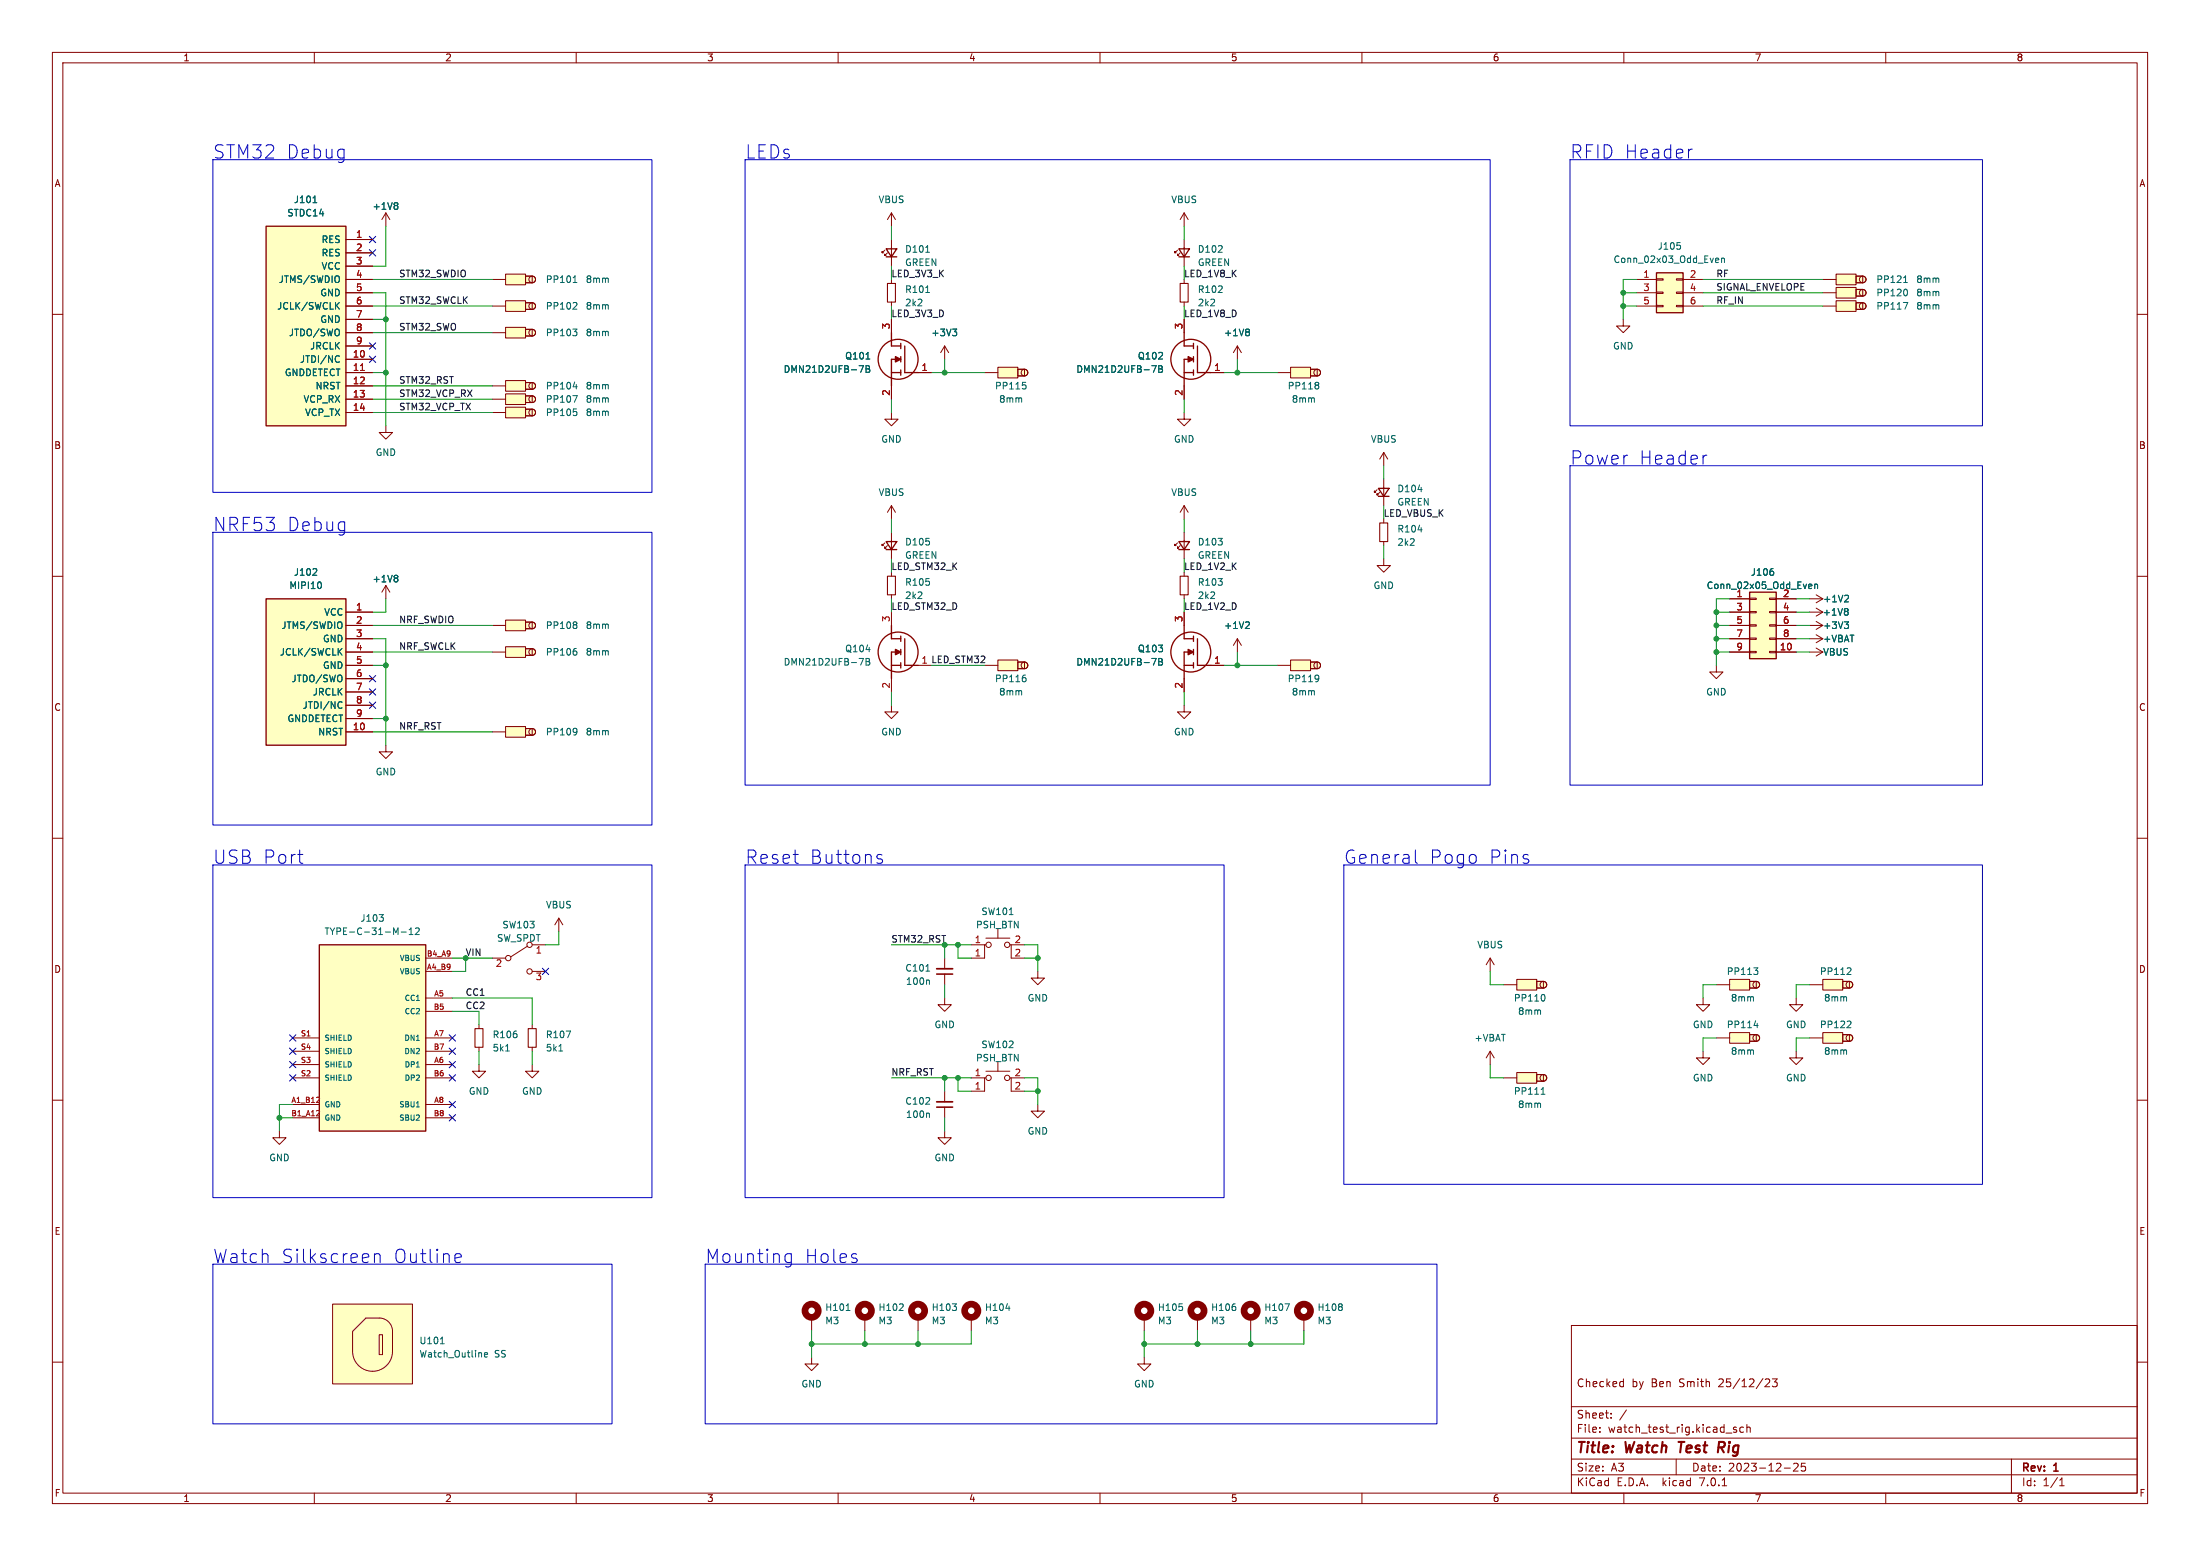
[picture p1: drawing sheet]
<svg xmlns="http://www.w3.org/2000/svg" width="420mm" height="297mm" viewBox="0 0 420 297" stroke-linecap="round" stroke-linejoin="round" font-family="sans-serif">
<g fill="none" stroke="#840000" stroke-width=".19">
<path d="M10 10h400v277h-400zM12 12h396v273h-396zM60 10v2M110 10v2M160 10v2M210 10v2M260 10v2M310 10v2M360 10v2M10 60h2M66 53.3h5.1M66 58.4h5.1"/>
<path d="M66 45.7h5.1M66 48.3h5.1M66 50.8h5.1M66 55.9h5.1M73.7 40.6l-.8 1.3M73.7 40.6v2.6M73.7 40.6l.7 1.3M94 53.3h2.5M94 58.4h2.5M96.5 52.3h3.8v2.1h-3.8zM96.5 57.4h3.8v2h-3.8zM100.3 52.7h1.3v1.3h-1.3z"/>
<path d="M100.3 57.8h1.3v1.3h-1.3zM100.3 52.7h1.3a.63 .63 0 0 1 .6 .6 .63 .63 0 0 1-.6 .7h-1.3M100.3 57.8h1.3a.63 .63 0 0 1 .6 .6 .63 .63 0 0 1-.6 .7h-1.3M168.9 47.8l-.5 .5v-.3v.3h.3M169.4 48.3l-.5 .5v-.3v.3h.3M170.2 40.6v2.6M170.2 45.7v5.1M170.2 53.3v.8M170.2 57.7v.7M170.2 40.6l-.8 1.3M170.2 40.6l.7 1.3M224.8 47.8l-.5 .5v-.3v.3h.2"/>
<path d="M225.3 48.3l-.5 .5v-.3v.3h.2M226.1 40.6v2.6M226.1 45.7v5.1M226.1 53.3v.8M226.1 57.7v.7M226.1 40.6l-.8 1.3M226.1 40.6l.7 1.3M312.4 53.3h3.8M312.4 58.4h3.8M312.4 55.9h3.8M316.2 58.3h1.3v.2h-1.3zM316.2 55.8h1.3v.2h-1.3z"/>
<path d="M316.2 53.2h1.3v.3h-1.3zM320 58.3h1.3v.2h-1.3zM320 55.8h1.3v.2h-1.3zM320 53.2h1.3v.3h-1.3zM321.3 53.3h3.8M321.3 58.4h3.8M321.3 55.9h3.8M348 53.3h2.5M348 58.4h2.5M348 55.9h2.5M350.5 54.9h3.8v2h-3.8zM350.5 52.3h3.8v2.1h-3.8z"/>
<path d="M350.5 57.4h3.8v2h-3.8zM354.3 55.2h1.3v1.3h-1.3zM354.3 52.7h1.3v1.3h-1.3zM354.3 57.8h1.3v1.3h-1.3zM354.3 55.2h1.3a.63 .63 0 0 1 .6 .7 .63 .63 0 0 1-.6 .6h-1.3M354.3 52.7h1.3a.63 .63 0 0 1 .6 .6 .63 .63 0 0 1-.6 .7h-1.3M354.3 57.8h1.3a.63 .63 0 0 1 .6 .6 .63 .63 0 0 1-.6 .7h-1.3M408 60h2M66 78.7h5.1M66 76.2h5.1M66 63.5h5.1M66 71.1h5.1"/>
<path d="M66 73.7h5.1M66 68.6h5.1M66 61h5.1M66 66h5.1M94 78.7h2.5M94 76.2h2.5M94 63.5h2.5M94 73.7h2.5M96.5 77.7h3.8v2.1h-3.8zM96.5 75.2h3.8v2h-3.8zM96.5 62.5h3.8v2h-3.8zM96.5 72.6h3.8v2.1h-3.8z"/>
<path d="M100.3 78.1h1.3v1.3h-1.3zM100.3 75.6h1.3v1.2h-1.3zM100.3 62.9h1.3v1.2h-1.3zM100.3 73h1.3v1.3h-1.3zM100.3 78.1h1.3a.63 .63 0 0 1 .6 .6 .63 .63 0 0 1-.6 .7h-1.3M100.3 75.6h1.3a.63 .63 0 0 1 .6 .6 .63 .63 0 0 1-.6 .6h-1.3M100.3 62.9h1.3a.63 .63 0 0 1 .6 .6 .63 .63 0 0 1-.6 .6h-1.3M100.3 73h1.3a.63 .63 0 0 1 .6 .7 .63 .63 0 0 1-.6 .6h-1.3M170.2 78.7v1.3h1.2l-1.2 1.3-1.3-1.3h1.3M170.2 61v2.5M170.2 73.7v2.5M175.3 71.1h2.5"/>
<path d="M180.3 66v2.6M180.3 66l-.7 1.3M180.3 66l.8 1.3M188 71.1h2.5M190.5 70.1h3.8v2h-3.8zM194.3 70.5h1.3v1.3h-1.3zM194.3 70.5h1.3a.63 .63 0 0 1 .6 .6 .63 .63 0 0 1-.6 .7h-1.3M226.1 78.7v1.3h1.2l-1.2 1.3-1.3-1.3h1.3M226.1 61v2.5M226.1 73.7v2.5M231.1 71.1h2.6M236.2 66v2.6"/>
<path d="M236.2 66l-.7 1.3M236.2 66l.8 1.3M243.8 71.1h2.6M246.4 70.1h3.8v2h-3.8zM250.2 70.5h1.3v1.3h-1.3zM250.2 70.5h1.3a.63 .63 0 0 1 .6 .6 .63 .63 0 0 1-.6 .7h-1.3M309.9 61v1.2h1.2l-1.2 1.3-1.3-1.3h1.3M73.7 81.3v1.3h1.2l-1.2 1.2-1.3-1.2h1.3M170.2 96.5v2.6M170.2 96.5l-.8 1.3M170.2 96.5l.7 1.3M226.1 96.5v2.6"/>
<path d="M226.1 96.5l-.8 1.3M226.1 96.5l.7 1.3M262.9 93.5l-.5 .5v-.3v.3h.2M263.4 94l-.5 .5v-.3v.3h.2M264.2 86.4v2.5M264.2 91.4v5.1M264.2 99.1v.7M264.2 86.4l-.8 1.2M264.2 86.4l.7 1.2M10 110h2M66 119.4h5.1M66 116.8h5.1"/>
<path d="M73.7 111.8v2.5M73.7 111.8l-.8 1.2M73.7 111.8l.7 1.2M94 119.4h2.5M96.5 118.4h3.8v2h-3.8zM100.3 118.7h1.3v1.3h-1.3zM100.3 118.7h1.3a.63 .63 0 0 1 .6 .7 .63 .63 0 0 1-.6 .6h-1.3M168.9 103.6l-.5 .5v-.2v.2h.3M169.4 104.1l-.5 .5v-.2v.2h.3M170.2 101.6v5.1M170.2 109.2v.8M170.2 113.5v.8"/>
<path d="M170.2 116.8v2.6M224.8 103.6l-.5 .5v-.2v.2h.2M225.3 104.1l-.5 .5v-.2v.2h.2M226.1 101.6v5.1M226.1 109.2v.8M226.1 113.5v.8M226.1 116.8v2.6M264.2 106.7v1.3h1.2l-1.2 1.2-1.3-1.2h1.3M264.2 103.4v.7M330.2 119.4h3.8M330.2 116.8h3.8M330.2 114.3h3.8"/>
<path d="M334 119.3h1.3v.2h-1.3zM334 116.7h1.3v.3h-1.3zM334 114.2h1.3v.2h-1.3zM337.8 119.3h1.3v.2h-1.3zM337.8 116.7h1.3v.3h-1.3zM337.8 114.2h1.3v.2h-1.3zM339.1 119.4h3.8M339.1 116.8h3.8M339.1 114.3h3.8M345.4 119.4h2.6M345.4 116.8h2.6M345.4 114.3h2.6"/>
<path d="M346.7 113.5l1.3 .8M346.7 116.1l1.3 .7M346.7 118.6l1.3 .8M348 114.3l-1.3 .8M348 116.8l-1.3 .8M348 119.4l-1.3 .7M408 110h2M66 127h5.1M66 124.5h5.1M66 139.7h5.1M66 121.9h5.1M66 129.5h5.1"/>
<path d="M66 132.1h5.1M66 134.6h5.1M66 137.2h5.1M94 124.5h2.5M94 139.7h2.5M96.5 123.4h3.8v2.1h-3.8zM96.5 138.7h3.8v2h-3.8zM100.3 123.8h1.3v1.3h-1.3zM100.3 139.1h1.3v1.2h-1.3zM100.3 123.8h1.3a.63 .63 0 0 1 .6 .7 .63 .63 0 0 1-.6 .6h-1.3M100.3 139.1h1.3a.63 .63 0 0 1 .6 .6 .63 .63 0 0 1-.6 .6h-1.3M170.2 134.6v1.3h1.2l-1.2 1.3-1.3-1.3h1.3"/>
<path d="M170.2 129.5v2.6M175.3 127h2.5M188 127h2.5M190.5 126h3.8v2h-3.8zM194.3 126.4h1.3v1.2h-1.3zM194.3 126.4h1.3a.63 .63 0 0 1 .6 .6 .63 .63 0 0 1-.6 .6h-1.3M226.1 134.6v1.3h1.2l-1.2 1.3-1.3-1.3h1.3M226.1 129.5v2.6M231.1 127h2.6M236.2 121.9l-.7 1.3M236.2 121.9v2.6M236.2 121.9l.8 1.3"/>
<path d="M243.8 127h2.6M246.4 126h3.8v2h-3.8zM250.2 126.4h1.3v1.2h-1.3zM250.2 126.4h1.3a.63 .63 0 0 1 .6 .6 .63 .63 0 0 1-.6 .6h-1.3M327.7 127v1.3h1.2l-1.2 1.2-1.3-1.2h1.3M330.2 124.5h3.8M330.2 121.9h3.8M334 124.3h1.3v.3h-1.3zM334 121.8h1.3v.2h-1.3zM337.8 124.3h1.3v.3h-1.3zM337.8 121.8h1.3v.2h-1.3zM339.1 124.5h3.8"/>
<path d="M339.1 121.9h3.8M345.4 124.5h2.6M345.4 121.9h2.6M346.7 123.7l1.3 .8M346.7 121.2l1.3 .7M348 124.5l-1.3 .7M348 121.9l-1.3 .8M10 160h2M73.7 142.2v1.3h1.2l-1.2 1.3-1.3-1.3h1.3M408 160h2M106.7 175.3l-.8 1.2M106.7 175.3v2.5"/>
<path d="M106.7 175.3l.7 1.2M188.2 179.1h4.6M190.5 177.3v1.8M55.9 198.1h5.1M81.3 198.1h5.1M81.3 182.9h5.1M81.3 185.4h5.1M81.3 190.5h5.1M81.3 193h5.1M91.4 195.6v.7M91.4 199.9v.8M94 182.9h2.5"/>
<path d="M100.7 180.6l-3.2 2M101.6 180.3h2.5M101.6 185.4h2.5M101.6 195.6v.7M101.6 199.9v.8M180.3 190.5v1.3h1.3l-1.3 1.2-1.2-1.2h1.2M180.3 182.9v2M180.3 185.9v2.1M185.4 180.3h2.6M188.2 180.3h-.2v2.6h-2.6M192.8 180.3h.2v2.6h2.6M193 180.3h2.6"/>
<path d="M198.1 185.4v1.3h1.3l-1.3 1.3-1.3-1.3h1.3M284.5 182.9l-.8 1.3M284.5 182.9v2.5M284.5 182.9l.7 1.3M287 188h2.6M289.6 186.9h3.8v2.1h-3.8zM293.4 187.3h1.2v1.3h-1.2zM293.4 187.3h1.2a.63 .63 0 0 1 .7 .7 .63 .63 0 0 1-.7 .6h-1.2M325.1 190.5v1.3h1.3l-1.3 1.2-1.3-1.2h1.3M327.7 198.1h2.5M327.7 188h2.5M330.2 197.1h3.8v2h-3.8z"/>
<path d="M330.2 186.9h3.8v2.1h-3.8zM334 197.5h1.3v1.3h-1.3zM334 187.3h1.3v1.3h-1.3zM334 197.5h1.3a.63 .63 0 0 1 .6 .6 .63 .63 0 0 1-.6 .7h-1.3M334 187.3h1.3a.63 .63 0 0 1 .6 .7 .63 .63 0 0 1-.6 .6h-1.3M342.9 190.5v1.3h1.3l-1.3 1.2-1.3-1.2h1.3M345.4 198.1h2.6M345.4 188h2.6M348 186.9h3.8v2.1h-3.8zM348 197.1h3.8v2h-3.8zM351.8 187.3h1.3v1.3h-1.3zM351.8 197.5h1.3v1.3h-1.3z"/>
<path d="M351.8 187.3h1.3a.63 .63 0 0 1 .6 .7 .63 .63 0 0 1-.6 .6h-1.3M351.8 197.5h1.3a.63 .63 0 0 1 .6 .6 .63 .63 0 0 1-.6 .7h-1.3M10 210h2M53.3 215.9v1.3h1.3l-1.3 1.2-1.2-1.2h1.2M55.9 210.8h5.1M55.9 203.2h5.1M55.9 213.4h5.1M55.9 205.7h5.1M55.9 200.7h5.1M81.3 210.8h5.1M81.3 203.2h5.1M81.3 213.4h5.1"/>
<path d="M81.3 205.7h5.1M81.3 200.7h5.1M91.4 203.2v1.3h1.3l-1.3 1.2-1.2-1.2h1.2M101.6 203.2v1.3h1.3l-1.3 1.2-1.3-1.2h1.3M180.3 215.9v1.3h1.3l-1.3 1.2-1.2-1.2h1.2M180.3 208.3v2M180.3 211.3v2.1M185.4 205.7h2.6M188.2 205.7h-.2v2.6h-2.6M188.2 204.5h4.6M190.5 202.7v1.8M192.8 205.7h.2v2.6h2.6"/>
<path d="M193 205.7h2.6M198.1 210.8v1.3h1.3l-1.3 1.3-1.3-1.3h1.3M284.5 200.7v2.5M284.5 200.7l-.8 1.2M284.5 200.7l.7 1.2M287 205.7h2.6M289.6 204.7h3.8v2.1h-3.8zM293.4 205.1h1.2v1.3h-1.2zM293.4 205.1h1.2a.63 .63 0 0 1 .7 .6 .63 .63 0 0 1-.7 .7h-1.2M325.1 200.7v1.2h1.3l-1.3 1.3-1.3-1.3h1.3M342.9 200.7v1.2h1.3l-1.3 1.3-1.3-1.3h1.3M408 210h2"/>
<path d="M10 260h2M63.5 248.9h15.2v15.3h-15.2zM67.3 254.1l2.5-2.5h2.6a2.53 2.53 0 0 1 2.5 2.5v3.8a3.8 3.8 0 0 1-3.8 3.8 3.8 3.8 0 0 1-3.8-3.8zM72.4 254.8h.6v3.8h-.6zM154.9 259.1v1.2h1.3l-1.3 1.3-1.2-1.3h1.2M154.9 251.5v2.5M165.1 251.5v2.5M175.3 251.5v2.5M185.4 251.5v2.5M218.4 259.1v1.2h1.3l-1.3 1.3-1.2-1.3h1.2M218.4 251.5v2.5M228.6 251.5v2.5"/>
<path d="M238.8 251.5v2.5M248.9 251.5v2.5M300 253h108v32h-108zM408 260h2M300 278.5h108M300 274.5h108M300 268.5h108M305.4 273.3v.1M305.4 272.5v.1M307.6 270.6v.1M307.6 269.8v.1M309.8 263.7l.1 .1"/>
<path d="M309.9 263.2v1.5M309.9 264.6l-.1 .1M310.5 269.1l-1.3 2M320 278.5v3M330.9 272.7l.7 .4-.3 .3-.4-.1M331.5 272.5l-.4-.1-.2 .2M332.8 272.5l-.4-.1-.3 .3 .2 .6h.5M333.5 272.5l.2-.1 .4 .1v.9M333.5 271.9v1.5M337 263.3l.6-.1 .2 .1v.3l-.9 1.1h.9M338.3 263.2h1l-.5 .6 .4 .1v.7l-.2 .1-.7-.1M342.4 279.4l.6-.1 .2 .1 .1 .3-1 1.1h1"/>
<path d="M344.6 279.3h-.7l-.1 .7 .3-.1h.5l.1 .3-.1 .5-.2 .1-.6-.1M384 278.5v6.5M60 285v2M110 285v2M160 285v2M210 285v2M260 285v2M300 281.5h108M310 285v2M328.8 283.6h.8M340.6 280.2h1.2M360 285v2"/>
<path d="M393.2 283.6h.9M393.2 282.5l.4-.4v1.5"/>
<circle cx="101.6" cy="53.3" r=".63"/>
<circle cx="101.6" cy="58.4" r=".63"/>
<circle cx="355.6" cy="53.3" r=".63"/>
<circle cx="355.6" cy="55.9" r=".63"/>
<circle cx="355.6" cy="58.4" r=".63"/>
<circle cx="101.6" cy="76.2" r=".63"/>
<circle cx="101.6" cy="73.7" r=".63"/>
<circle cx="101.6" cy="63.5" r=".63"/>
<circle cx="101.6" cy="78.7" r=".63"/>
<circle cx="195.6" cy="71.1" r=".63"/>
<circle cx="251.5" cy="71.1" r=".63"/>
<circle cx="101.6" cy="119.4" r=".63"/>
<circle cx="101.6" cy="139.7" r=".63"/>
<circle cx="101.6" cy="124.5" r=".63"/>
<circle cx="195.6" cy="127" r=".63"/>
<circle cx="251.5" cy="127" r=".63"/>
<circle cx="97" cy="182.9" r=".51"/>
<circle cx="101.1" cy="180.3" r=".51"/>
<circle cx="101.1" cy="185.4" r=".51"/>
<circle cx="188.7" cy="180.3" r=".51"/>
<circle cx="192.3" cy="180.3" r=".51"/>
<circle cx="294.6" cy="188" r=".63"/>
<circle cx="335.3" cy="198.1" r=".63"/>
<circle cx="335.3" cy="188" r=".63"/>
<circle cx="353.1" cy="198.1" r=".63"/>
<circle cx="353.1" cy="188" r=".63"/>
<circle cx="188.7" cy="205.7" r=".51"/>
<circle cx="192.3" cy="205.7" r=".51"/>
<circle cx="294.6" cy="205.7" r=".63"/>
</g>
<path d="M320.4 275.2h1.2M328.1 276.3h.7M329 275.2h-.8l-.3 2" fill="none" stroke="#840000" stroke-width=".4"/>
<g fill="none" stroke="#840000" stroke-width="1.3">
<circle cx="154.9" cy="250.2" r="1.27"/>
<circle cx="165.1" cy="250.2" r="1.27"/>
<circle cx="175.3" cy="250.2" r="1.27"/>
<circle cx="185.4" cy="250.2" r="1.27"/>
<circle cx="218.4" cy="250.2" r="1.27"/>
<circle cx="228.6" cy="250.2" r="1.27"/>
<circle cx="238.8" cy="250.2" r="1.27"/>
<circle cx="248.9" cy="250.2" r="1.27"/>
</g>
<g fill="#ffffc2" stroke="#ffffc2" stroke-width=".19">
<path d="M330.2 197.1h3.8v2h-3.8z"/>
<path d="M334 197.5h1.3v1.3h-1.3z"/>
<path d="M289.6 186.9h3.8v2.1h-3.8z"/>
<path d="M293.4 187.3h1.2v1.3h-1.2z"/>
<path d="M96.5 118.4h3.8v2h-3.8z"/>
<path d="M100.3 118.7h1.3v1.3h-1.3z"/>
<path d="M190.5 126h3.8v2h-3.8z"/>
<path d="M194.3 126.4h1.3v1.2h-1.3z"/>
<path d="M96.5 52.3h3.8v2.1h-3.8z"/>
<path d="M100.3 52.7h1.3v1.3h-1.3z"/>
<path d="M246.4 126h3.8v2h-3.8z"/>
<path d="M250.2 126.4h1.3v1.2h-1.3z"/>
<path d="M61 180.3h20.3v35.6h-20.3z"/>
<path d="M96.5 77.7h3.8v2.1h-3.8z"/>
<path d="M100.3 78.1h1.3v1.3h-1.3z"/>
<path d="M96.5 123.4h3.8v2.1h-3.8z"/>
<path d="M100.3 123.8h1.3v1.3h-1.3z"/>
<path d="M96.5 75.2h3.8v2h-3.8z"/>
<path d="M100.3 75.6h1.3v1.2h-1.3z"/>
<path d="M96.5 62.5h3.8v2h-3.8z"/>
<path d="M100.3 62.9h1.3v1.2h-1.3z"/>
<path d="M63.5 248.9h15.2v15.3h-15.2z"/>
<path d="M289.6 204.7h3.8v2.1h-3.8z"/>
<path d="M293.4 205.1h1.2v1.3h-1.2z"/>
<path d="M96.5 57.4h3.8v2h-3.8z"/>
<path d="M100.3 57.8h1.3v1.3h-1.3z"/>
<path d="M96.5 72.6h3.8v2.1h-3.8z"/>
<path d="M100.3 73h1.3v1.3h-1.3z"/>
<path d="M96.5 138.7h3.8v2h-3.8z"/>
<path d="M100.3 139.1h1.3v1.2h-1.3z"/>
<path d="M50.8 114.3h15.2v27.9h-15.2z"/>
<path d="M50.8 43.2h15.2v38.1h-15.2z"/>
<path d="M330.2 186.9h3.8v2.1h-3.8z"/>
<path d="M334 187.3h1.3v1.3h-1.3z"/>
<path d="M348 186.9h3.8v2.1h-3.8z"/>
<path d="M351.8 187.3h1.3v1.3h-1.3z"/>
<path d="M348 197.1h3.8v2h-3.8z"/>
<path d="M351.8 197.5h1.3v1.3h-1.3z"/>
<path d="M334 113h5.1v12.7h-5.1z"/>
<path d="M350.5 54.9h3.8v2h-3.8z"/>
<path d="M354.3 55.2h1.3v1.3h-1.3z"/>
<path d="M350.5 52.3h3.8v2.1h-3.8z"/>
<path d="M354.3 52.7h1.3v1.3h-1.3z"/>
<path d="M316.2 52.1h5.1v7.6h-5.1z"/>
<path d="M350.5 57.4h3.8v2h-3.8z"/>
<path d="M354.3 57.8h1.3v1.3h-1.3z"/>
<path d="M190.5 70.1h3.8v2h-3.8z"/>
<path d="M194.3 70.5h1.3v1.3h-1.3z"/>
<path d="M246.4 70.1h3.8v2h-3.8z"/>
<path d="M250.2 70.5h1.3v1.3h-1.3z"/>
<circle cx="335.3" cy="198.1" r=".63"/>
<circle cx="294.6" cy="188" r=".63"/>
<circle cx="101.6" cy="119.4" r=".63"/>
<circle cx="195.6" cy="127" r=".63"/>
<circle cx="101.6" cy="53.3" r=".63"/>
<circle cx="251.5" cy="127" r=".63"/>
<circle cx="101.6" cy="78.7" r=".63"/>
<circle cx="101.6" cy="124.5" r=".63"/>
<circle cx="101.6" cy="76.2" r=".63"/>
<circle cx="101.6" cy="63.5" r=".63"/>
<circle cx="294.6" cy="205.7" r=".63"/>
<circle cx="101.6" cy="58.4" r=".63"/>
<circle cx="101.6" cy="73.7" r=".63"/>
<circle cx="101.6" cy="139.7" r=".63"/>
<circle cx="335.3" cy="188" r=".63"/>
<circle cx="353.1" cy="188" r=".63"/>
<circle cx="353.1" cy="198.1" r=".63"/>
<circle cx="355.6" cy="55.9" r=".63"/>
<circle cx="355.6" cy="53.3" r=".63"/>
<circle cx="355.6" cy="58.4" r=".63"/>
<circle cx="195.6" cy="71.1" r=".63"/>
<circle cx="251.5" cy="71.1" r=".63"/>
</g>
<g fill="none" stroke="#006464" stroke-width=".19">
<path d="M59.8 38.7h.7M75.7 38.7l.3 .2-.3 .3 .2 .2 .1 .3-.3 .3M64.2 58.3l.6 .7M64.7 52.8v.9M64.8 57.7l-.7 .8M109.4 53.9h.7M109.7 52.8l.1-.1v1.2M109.9 57.7l.2 .3v.3l-.7 .7h.7M176.7 55.8h.7M176.7 48.1h.7M320.8 46.9v.6M327.7 49.3h.4v.3l-.6 .1"/>
<path d="M328.1 50.1h-.4M328.7 49.4l.1-.1h.3l.1 .8M328.7 49.3v.8M363.4 57.7h.8l-.5 1.3M363.4 53.9h.7M363.7 52.8l.1-.1v1.2M364 55.3l.1 .4-.1 .7M64.4 67.9l.4 .1M64.8 69l-.4 .2M109.4 75.5h.8l-.5 1.3M109.4 62.8h.7l-.4 .5M109.4 73.8h.8"/>
<path d="M109.5 78.1h.6M109.9 63.3l.2 .2v.3l-.2 .3M109.9 78.5l.2 .3v.3l-.2 .2M164 69.8h.8l-.5 1.3M165.3 69.8h.5l.2 .2-.2 .4 .2 .1 .1 .3-.3 .3h-.5zM165.3 68.5h.8M165.3 70.4h.5M181.9 62.8h.7l-.4 .5M182.4 63.3l.2 .2v.3l-.2 .3M195.2 73h.6M195.6 73.5l.3 .2v.3l-.3 .2M219.9 69.8h.8l-.5 1.3"/>
<path d="M221.2 69.8h.4l.3 .2-.3 .4 .3 .1v.3l-.2 .3h-.5zM221.2 70.4h.4M238.3 62.8l.2 .3-.2 .3 .2 .2v.2l-.2 .3M251.5 73l.3 .2-.3 .3 .3 .3v.2l-.3 .2M59.7 109.8h.8M60.4 108.7v.4M61.3 111.3v.8M65.2 118.9v.9M75.7 109.8l.3 .2-.3 .4 .3 .2v.2l-.3 .3M109.9 118.7l.2 .2-.2 .3 .2 .3v.2l-.2 .3M238.3 118.7l.2 .2v.3l-.8 .8h.8M338.5 109.1v.6"/>
<path d="M345.5 111.5l.3 .1 .1 .2-.6 .1M345.8 112.3h-.3M346.4 111.6l.2-.1 .3 .1 .1 .7M346.4 111.5v.8M352.1 118.7h.8l-.4 .5M352.6 116.2l.2 .2-.2 .3 .2 .2v.3l-.2 .2M352.6 113.6l.3 .3-.1 .3-.7 .7h.8M352.6 119.2l.3 .2v.3l-.3 .3M64.7 124.3l.6 .7M64.9 133.9l.4 .2M65.3 123.8l-.7 .7M65.3 135.1l-.4 .1"/>
<path d="M109.8 123.8h.2M109.9 124.3l.2 .2v.3l-.2 .2M109.9 139l.2 .3-.1 .9M110.1 139.6l-.2 .2M164 125.7h.8l-.5 1.3M165.3 125.7h.5l.2 .2-.2 .4 .2 .1 .1 .3-.3 .3h-.5zM165.3 126.3h.5M195.5 128.9h.3M195.6 129.3l.3 .3v.3l-.3 .2M219.9 125.7h.8l-.5 1.3M221.2 125.7h.4l.3 .2-.3 .4 .3 .1v.3l-.2 .3h-.5zM221.2 126.3h.4"/>
<path d="M251.5 128.9l.3 .2-.2 .9M251.8 129.4l-.3 .2M72.4 174.6h.8l-.4 .5M73.1 175.2v.5M76.6 177.9h1M78.1 178.4h.7M78.1 177.5l.4-.4v1.3M79.3 177.2l.5-.1 .2 .4-.7 .9h.7M192.7 174.6h.7M176.8 185.4h.7M177.2 187.1l.2 .1v.7M294.8 189.9l.1 .4-.1 .7"/>
<path d="M334.8 184.7h.8l-.4 .5M334.9 195.7h.7M335.5 185.3l.1 .2-.1 .4M353.1 184.7l.3 .3-.1 .3-.7 .7h.8M353.1 194.9l.3 .2-.1 .3-.7 .8h.8M79.5 203.7h.6M79.5 211.3h.6M96.5 200.6h.8M106.7 200.6h.7M177.2 212.5l.2 .1v.7M294.2 208.9h.7M294.5 207.8l.1-.2v1.3"/>
<path d="M84.1 256.5h.7M92.5 258.6l.6-.1-.1-.3h-.3l-.2 .2v.6h.5M161.5 250.1h.8M171.6 250.1h.8M172.4 249v.4M192 249.7h.8M225.7 249.5v.5M235.9 249.5v.5M245.3 248.9h.8l-.5 1.2M256.2 249v.3M256.2 249.5v.5"/>
</g>
<g fill="none" stroke="#840000" stroke-width=".25">
<path d="M50.8 43.2h15.2v38.1h-15.2zM169.2 47.5h2l-1 1.5zM169.2 49h2M225 47.5h2.1l-1 1.5zM225 49h2.1M316.2 52.1h5.1v7.6h-5.1zM170.2 63.5v2.5h1.8M170.2 71.1h1.8M172 65.5v1M172 68.1v1M172 70.6v1M172 68.6h-1.8v5.1"/>
<path d="M172.7 66v5.1h2.6M226.1 63.5v2.5h1.7M226.1 71.1h1.7M227.8 65.5v1M227.8 68.1v1M227.8 70.6v1M227.8 68.6h-1.7v5.1M228.6 66v5.1h2.5M263.1 93.2h2.1l-1 1.5zM263.1 94.7h2.1M50.8 114.3h15.2v27.9h-15.2zM169.2 103.4h2l-1 1.5z"/>
<path d="M169.2 104.9h2M170.2 119.4v2.5h1.8M225 103.4h2.1l-1 1.5zM225 104.9h2.1M226.1 119.4v2.5h1.7M334 113h5.1v12.7h-5.1zM170.2 127h1.8M172 121.4v1M172 124v1M172 126.5v1M172 124.5h-1.8v5M172.7 121.9v5.1h2.6"/>
<path d="M226.1 127h1.7M227.8 124.5h-1.7v5M227.8 121.4v1M227.8 124v1M227.8 126.5v1M228.6 121.9v5.1h2.5M61 180.3h20.3v35.6h-20.3z"/>
<circle cx="171.4" cy="68.6" r="3.8"/>
<circle cx="227.3" cy="68.6" r="3.8"/>
<circle cx="171.4" cy="124.5" r="3.8"/>
<circle cx="227.3" cy="124.5" r="3.8"/>
</g>
<g fill="#840000" stroke="#840000" stroke-width=".25">
<path d="M170.9 124l1.1 .5-1.1 .5z"/>
<path d="M226.8 124l1 .5-1 .5z"/>
<path d="M170.9 68.1l1.1 .5-1.1 .5z"/>
<path d="M226.8 68.1l1 .5-1 .5z"/>
</g>
<path d="M169.4 54.1h1.5v3.6h-1.5zM225.3 54.1h1.5v3.6h-1.5zM263.4 99.8h1.5v3.6h-1.5zM169.4 110h1.5v3.5h-1.5zM225.3 110h1.5v3.5h-1.5zM90.7 196.3h1.5v3.6h-1.5zM100.8 196.3h1.6v3.6h-1.6z" fill="none" stroke="#840000" stroke-width=".2"/>
<path d="M178.8 184.9h3.1M178.8 210.3h3.1" fill="none" stroke="#840000" stroke-width=".33"/>
<path d="M178.8 185.9h3.1M178.8 211.3h3.1" fill="none" stroke="#840000" stroke-width=".3"/>
<path d="M68.8 70.7h.7" fill="none" stroke="#a90000" stroke-width=".19"/>
<g fill="none" stroke="#0000c2" stroke-width=".19">
<path d="M40.6 30.5h83.9v63.5h-83.9zM142.2 30.5h142.3v119.4h-142.3zM299.7 30.5h78.8v50.8h-78.8zM322.8 28.5h.3M299.7 88.9h78.8v61h-78.8zM325.6 86.9h.2M40.6 101.6h83.9v55.9h-83.9zM40.6 165.1h83.9v63.5h-83.9zM56.8 163.1h1M57.6 164.8h.2M142.2 165.1h91.5v63.5h-91.5zM167.5 163.8l.9 .3 .1 .3-.4 .4-.7-.1"/>
<path d="M167.5 163.2l.3-.1 .6 .1M256.5 165.1h122v61h-122zM270.2 162.2v2.2l.4 .4M71.5 239.3v1.7M71.5 239.5a.63 .63 0 0 1 1.1 .2v1.3M87 239.4l.7-.1 .2 .1 .2 .5-1.3 .2M150.1 239.4l.2-.1 .8 .1M151.1 239.3v2.1a.69 .69 0 0 1-1.1 .3M40.6 241.3h76.2v30.5h-76.2zM87 240.9l.2 .1 .7-.1M134.6 241.3h139.7v30.5h-139.7zM150.1 240.9l.2 .1 .8-.1"/>
<path d="M163.5 240.3l.1 .2-.1 .4"/>
</g>
<g fill="none" stroke="#009600" stroke-width=".19">
<path d="M71.1 55.9h2.6v25.4M71.1 58.4h22.9M71.1 53.3h22.9M73.7 43.2v7.6h-2.6M170.2 43.2v2.5M170.2 50.8v2.5M170.2 58.4v2.6M226.1 43.2v2.5M226.1 50.8v2.5M226.1 58.4v2.6M309.9 58.4h2.5M309.9 55.9h2.5"/>
<path d="M312.4 53.3h-2.5v7.7M325.1 58.4h22.9M325.1 53.3h22.9M325.1 55.9h22.9M71.1 63.5h22.9M71.1 71.1h2.6M71.1 73.7h22.9M71.1 76.2h22.9M71.1 78.7h22.9M71.1 61h2.6M170.2 76.2v2.5M177.8 71.1h10.2"/>
<path d="M180.3 68.6v2.5M226.1 76.2v2.5M233.7 71.1h10.1M236.2 68.6v2.5M170.2 99.1v2.5M226.1 99.1v2.5M264.2 88.9v2.5M264.2 96.5v2.6M71.1 119.4h22.9M73.7 114.3v2.5h-2.6M170.2 106.7v2.5M170.2 114.3v2.5"/>
<path d="M226.1 106.7v2.5M226.1 114.3v2.5M264.2 104.1v2.6M327.7 116.8h2.5M327.7 119.4h2.5M330.2 114.3h-2.5v12.7M342.9 116.8h2.5M342.9 114.3h2.5M342.9 119.4h2.5M71.1 121.9h2.6v20.3M71.1 127h2.6M71.1 124.5h22.9"/>
<path d="M71.1 137.2h2.6M71.1 139.7h22.9M170.2 132.1v2.5M177.8 127h10.2M226.1 132.1v2.5M233.7 127h10.1M236.2 124.5v2.5M327.7 124.5h2.5M327.7 121.9h2.5M342.9 124.5h2.5M342.9 121.9h2.5M106.7 177.8v2.5h-2.6"/>
<path d="M86.4 182.9h7.6M86.4 190.5h15.2v5.1M86.4 193h5v2.6M88.9 182.9v2.5h-2.5M170.2 180.3h15.2M180.3 180.3v2.6M180.3 188v2.5M182.9 180.3v2.6h2.5M195.6 182.9h2.5M195.6 180.3h2.5v5.1M284.5 185.4v2.6h2.5M327.7 188h-2.6v2.5"/>
<path d="M327.7 198.1h-2.6v2.6M345.4 188h-2.5v2.5M345.4 198.1h-2.5v2.6M53.3 213.4h2.6M55.9 210.8h-2.6v5.1M91.4 200.7v2.5M101.6 200.7v2.5M170.2 205.7h15.2M180.3 205.7v2.6M180.3 213.4v2.5M182.9 205.7v2.6h2.5M195.6 205.7h2.5v5.1"/>
<path d="M195.6 208.3h2.5M284.5 203.2v2.5h2.5M154.9 254v5.1M165.1 254v2.5M175.3 254v2.5M185.4 254v2.5h-30.5M218.4 254v5.1M228.6 254v2.5M238.8 254v2.5M248.9 254v2.5h-30.5"/>
</g>
<g fill="none" stroke="#000084" stroke-width=".19">
<path d="M70.5 45.1l1.2 1.2M70.5 47.7l1.2 1.2M71.7 45.1l-1.2 1.2M71.7 47.7l-1.2 1.2M70.5 65.4l1.2 1.2M70.5 68l1.2 1.2M71.7 65.4l-1.2 1.2M71.7 68l-1.2 1.2M70.5 134l1.2 1.2M70.5 131.5l1.2 1.2M70.5 128.9l1.2 1.2M71.7 134l-1.2 1.2"/>
<path d="M71.7 131.5l-1.2 1.2M71.7 128.9l-1.2 1.2M55.3 197.5l1.2 1.2M56.5 197.5l-1.2 1.2M85.8 197.5l1.2 1.2M87 197.5l-1.2 1.2M103.5 184.8l1.2 1.2M104.7 184.8l-1.2 1.2M55.3 205.1l1.2 1.2M55.3 200.1l1.2 1.2M55.3 202.6l1.2 1.2M56.5 205.1l-1.2 1.2"/>
<path d="M56.5 200.1l-1.2 1.2M56.5 202.6l-1.2 1.2M85.8 200.1l1.2 1.2M85.8 210.2l1.2 1.2M85.8 202.6l1.2 1.2M85.8 205.1l1.2 1.2M85.8 212.8l1.2 1.2M87 200.1l-1.2 1.2M87 210.2l-1.2 1.2M87 202.6l-1.2 1.2M87 205.1l-1.2 1.2M87 212.8l-1.2 1.2"/>
</g>
<g fill="#009600" stroke="#009600" stroke-width=".19">
<circle cx="53.3" cy="213.4" r=".46"/>
<circle cx="73.7" cy="137.2" r=".46"/>
<circle cx="180.3" cy="71.1" r=".46"/>
<circle cx="73.7" cy="127" r=".46"/>
<circle cx="154.9" cy="256.5" r=".46"/>
<circle cx="88.9" cy="182.9" r=".46"/>
<circle cx="165.1" cy="256.5" r=".46"/>
<circle cx="175.3" cy="256.5" r=".46"/>
<circle cx="73.7" cy="61" r=".46"/>
<circle cx="73.7" cy="71.1" r=".46"/>
<circle cx="182.9" cy="180.3" r=".46"/>
<circle cx="236.2" cy="127" r=".46"/>
<circle cx="182.9" cy="205.7" r=".46"/>
<circle cx="180.3" cy="205.7" r=".46"/>
<circle cx="198.1" cy="182.9" r=".46"/>
<circle cx="327.7" cy="124.5" r=".46"/>
<circle cx="309.9" cy="58.4" r=".46"/>
<circle cx="309.9" cy="55.9" r=".46"/>
<circle cx="327.7" cy="121.9" r=".46"/>
<circle cx="327.7" cy="119.4" r=".46"/>
<circle cx="327.7" cy="116.8" r=".46"/>
<circle cx="218.4" cy="256.5" r=".46"/>
<circle cx="198.1" cy="208.3" r=".46"/>
<circle cx="228.6" cy="256.5" r=".46"/>
<circle cx="238.8" cy="256.5" r=".46"/>
<circle cx="236.2" cy="71.1" r=".46"/>
</g>
<g font-size="3.5" fill="#0000c2">
<text x="40.6" y="30.5">STM32</text>
<text x="54.5" y="30.5">Debug</text>
<text x="142.2" y="30.5">LEDs</text>
<text x="299.7" y="30.5">RFID Header</text>
<text x="299.7" y="88.9">Power</text>
<text x="312.8" y="88.9">Header</text>
<text x="40.6" y="101.6">NRF53</text>
<text x="54.7" y="101.6">Debug</text>
<text x="40.6" y="165.1">USB Port</text>
<text x="142.2" y="165.1">Reset</text>
<text x="154.5" y="165.1">Buttons</text>
<text x="256.5" y="165.1">General</text>
<text x="272.7" y="165.1">Pogo</text>
<text x="284" y="165.1">Pins</text>
<text x="40.6" y="241.3">Watch</text>
<text x="53.6" y="241.3">Silkscreen</text>
<text x="74.9" y="241.3">Outline</text>
<text x="134.6" y="241.3">Mounting</text>
<text x="153.5" y="241.3">Holes</text>
</g>
<g font-size="2.8" fill="#840000">
<text x="301" y="277.8">Title:</text>
<text x="310.4" y="277.8">Watch</text>
<text x="321.2" y="277.8">Test</text>
<text x="329.3" y="277.8">Rig</text>
</g>
<g font-size="2.1" fill="#840000">
<text x="301" y="264.9">Checked</text>
<text x="311.5" y="264.9">by</text>
<text x="315.2" y="264.9">Ben</text>
<text x="320.6" y="264.9">Smith</text>
<text x="328.2" y="264.9">25/12/23</text>
<text x="301" y="273.6">File:</text>
<text x="301" y="270.9">Sheet:</text>
<text x="307" y="273.6">watch_test_rig.kicad_sch</text>
<text x="301" y="281">Size:</text>
<text x="307.6" y="281">A3</text>
<text x="323" y="281">Date:</text>
<text x="329.9" y="281">2023-12-25</text>
<text x="386" y="281.2">Rev:</text>
<text x="392.2" y="281.2">1</text>
<text x="301" y="283.8">KiCad</text>
<text x="308.6" y="283.8">E.D.A.</text>
<text x="317.4" y="283.8">kicad</text>
<text x="324.5" y="283.8">7.0.1</text>
<text x="386" y="283.8">Id:</text>
<text x="390" y="283.8">1/1</text>
</g>
<g font-size="1.8" fill="#840000">
<text x="35" y="11.8">1</text>
<text x="85" y="11.8">2</text>
<text x="135" y="11.8">3</text>
<text x="185" y="11.8">4</text>
<text x="235" y="11.8">5</text>
<text x="285" y="11.8">6</text>
<text x="335" y="11.8">7</text>
<text x="385" y="11.8">8</text>
<text x="10.4" y="35.8">A</text>
<text x="408.4" y="35.8">A</text>
<text x="10.3" y="85.8">B</text>
<text x="408.3" y="85.8">B</text>
<text x="10.3" y="135.8">C</text>
<text x="408.3" y="135.8">C</text>
<text x="10.3" y="185.8">D</text>
<text x="408.3" y="185.8">D</text>
<text x="10.4" y="235.8">E</text>
<text x="408.3" y="235.8">E</text>
<text x="10.4" y="285.8">F</text>
<text x="35" y="286.8">1</text>
<text x="85" y="286.8">2</text>
<text x="135" y="286.8">3</text>
<text x="185" y="286.8">4</text>
<text x="235" y="286.8">5</text>
<text x="285" y="286.8">6</text>
<text x="335" y="286.8">7</text>
<text x="385" y="286.8">8</text>
<text x="408.4" y="285.8">F</text>
</g>
<g font-size="1.8" fill="#006464">
<text x="54.8" y="41.5">STDC14</text>
<text x="56.1" y="38.9">J101</text>
<text x="71.1" y="40.2">+1V8</text>
<text x="167.7" y="38.9">VBUS</text>
<text x="223.5" y="38.9">VBUS</text>
<text x="61.3" y="46.5">RES</text>
<text x="316.4" y="47.8">J105</text>
<text x="61.3" y="51.6">VCC</text>
<text x="61.3" y="49.1">RES</text>
<text x="172.7" y="48.4">D101</text>
<text x="228.6" y="48.4">D102</text>
<text x="308" y="50.4">Conn_02x03_Odd_Even</text>
<text x="52.8" y="59.2">JCLK/SWCLK</text>
<text x="53.1" y="54.2">JTMS/SWDIO</text>
<text x="61" y="56.7">GND</text>
<text x="104.1" y="54.2">PP101</text>
<text x="104.1" y="59.2">PP102</text>
<text x="111.8" y="54.2">8mm</text>
<text x="111.8" y="59.2">8mm</text>
<text x="172.7" y="56.1">R101</text>
<text x="228.6" y="56.1">R102</text>
<text x="358.1" y="56.7">PP120</text>
<text x="358.1" y="54.2">PP121</text>
<text x="358.1" y="59.2">PP117</text>
<text x="365.8" y="56.7">8mm</text>
<text x="365.8" y="54.2">8mm</text>
<text x="365.8" y="59.2">8mm</text>
<text x="55" y="64.3">JTDO/SWO</text>
<text x="61" y="61.8">GND</text>
<text x="104.1" y="64.3">PP103</text>
<text x="111.8" y="64.3">8mm</text>
<text x="177.7" y="64.3">+3V3</text>
<text x="233.6" y="64.3">+1V8</text>
<text x="54.3" y="71.9">GNDDETECT</text>
<text x="57.2" y="69.4">JTDI/NC</text>
<text x="59.1" y="66.9">JRCLK</text>
<text x="149.5" y="71.3">DMN21D2UFB-7B</text>
<text x="161.3" y="68.8">Q101</text>
<text x="205.4" y="71.3">DMN21D2UFB-7B</text>
<text x="217.2" y="68.8">Q102</text>
<text x="307.9" y="66.9">GND</text>
<text x="57.8" y="77">VCP_RX</text>
<text x="60.1" y="74.5">NRST</text>
<text x="104.1" y="77">PP107</text>
<text x="104.1" y="74.5">PP104</text>
<text x="111.8" y="77">8mm</text>
<text x="111.8" y="74.5">8mm</text>
<text x="189.9" y="74.5">PP115</text>
<text x="190.7" y="77">8mm</text>
<text x="245.8" y="74.5">PP118</text>
<text x="246.6" y="77">8mm</text>
<text x="58.1" y="79.6">VCP_TX</text>
<text x="104.1" y="79.6">PP105</text>
<text x="111.8" y="79.6">8mm</text>
<text x="71.7" y="87.2">GND</text>
<text x="168.2" y="84.6">GND</text>
<text x="224.1" y="84.6">GND</text>
<text x="261.6" y="84.6">VBUS</text>
<text x="167.7" y="94.8">VBUS</text>
<text x="223.5" y="94.8">VBUS</text>
<text x="266.7" y="94.1">D104</text>
<text x="266.7" y="101.8">R104</text>
<text x="172.7" y="104.3">D105</text>
<text x="228.6" y="104.3">D103</text>
<text x="266.7" y="104.3">2k2</text>
<text x="55.2" y="112.6">MIPI10</text>
<text x="56.1" y="110">J102</text>
<text x="71.1" y="111.3">+1V8</text>
<text x="172.7" y="112">R105</text>
<text x="228.6" y="112">R103</text>
<text x="262.2" y="112.6">GND</text>
<text x="325.8" y="112.6">Conn_02x05_Odd_Even</text>
<text x="334.2" y="110">J106</text>
<text x="61.8" y="117.7">VCC</text>
<text x="347.9" y="117.7">+1V8</text>
<text x="348" y="115.1">+1V2</text>
<text x="53.3" y="125.3">JCLK/SWCLK</text>
<text x="53.6" y="120.2">JTMS/SWDIO</text>
<text x="61.5" y="122.7">GND</text>
<text x="104.1" y="120.2">PP108</text>
<text x="104.1" y="125.3">PP106</text>
<text x="111.8" y="120.2">8mm</text>
<text x="111.8" y="125.3">8mm</text>
<text x="161.3" y="124.7">Q104</text>
<text x="217.2" y="124.7">Q103</text>
<text x="233.6" y="120.2">+1V2</text>
<text x="348" y="125.3">VBUS</text>
<text x="348" y="122.7">+VBAT</text>
<text x="348" y="120.2">+3V3</text>
<text x="55.5" y="130.4">JTDO/SWO</text>
<text x="61.5" y="127.8">GND</text>
<text x="149.5" y="127.2">DMN21D2UFB-7B</text>
<text x="189.9" y="130.4">PP116</text>
<text x="205.4" y="127.2">DMN21D2UFB-7B</text>
<text x="245.8" y="130.4">PP119</text>
<text x="54.8" y="138">GNDDETECT</text>
<text x="57.7" y="135.4">JTDI/NC</text>
<text x="59.6" y="132.9">JRCLK</text>
<text x="190.7" y="132.9">8mm</text>
<text x="246.6" y="132.9">8mm</text>
<text x="325.7" y="132.9">GND</text>
<text x="60.6" y="140.5">NRST</text>
<text x="104.1" y="140.5">PP109</text>
<text x="111.8" y="140.5">8mm</text>
<text x="168.2" y="140.5">GND</text>
<text x="224.1" y="140.5">GND</text>
<text x="71.7" y="148.1">GND</text>
<text x="104.2" y="173.5">VBUS</text>
<text x="61.9" y="178.6">TYPE-C-31-M-12</text>
<text x="68.8" y="176.1">J103</text>
<text x="94.8" y="179.9">SW_SPDT</text>
<text x="95.9" y="177.4">SW103</text>
<text x="186.3" y="177.4">PSH_BTN</text>
<text x="187.3" y="174.8">SW101</text>
<text x="172.8" y="185.6">C101</text>
<text x="282" y="181.2">VBUS</text>
<text x="172.9" y="188.1">100n</text>
<text x="196.1" y="191.3">GND</text>
<text x="289" y="191.3">PP110</text>
<text x="329.6" y="186.2">PP113</text>
<text x="330.4" y="191.3">8mm</text>
<text x="347.4" y="186.2">PP112</text>
<text x="348.2" y="191.3">8mm</text>
<text x="178.3" y="196.4">GND</text>
<text x="289.7" y="193.9">8mm</text>
<text x="323.1" y="196.4">GND</text>
<text x="329.6" y="196.4">PP114</text>
<text x="340.9" y="196.4">GND</text>
<text x="347.4" y="196.4">PP122</text>
<text x="94" y="198.3">R106</text>
<text x="94" y="200.9">5k1</text>
<text x="104.1" y="198.3">R107</text>
<text x="104.1" y="200.9">5k1</text>
<text x="186.3" y="202.8">PSH_BTN</text>
<text x="187.3" y="200.2">SW102</text>
<text x="281.4" y="198.9">+VBAT</text>
<text x="330.4" y="201.5">8mm</text>
<text x="348.2" y="201.5">8mm</text>
<text x="89.4" y="209.1">GND</text>
<text x="99.6" y="209.1">GND</text>
<text x="289" y="209.1">PP111</text>
<text x="323.1" y="206.6">GND</text>
<text x="340.9" y="206.6">GND</text>
<text x="172.8" y="211">C102</text>
<text x="172.9" y="213.5">100n</text>
<text x="289.7" y="211.6">8mm</text>
<text x="51.3" y="221.8">GND</text>
<text x="178.3" y="221.8">GND</text>
<text x="196.1" y="216.7">GND</text>
<text x="157.5" y="250.4">H101</text>
<text x="167.6" y="250.4">H102</text>
<text x="177.8" y="250.4">H103</text>
<text x="188" y="250.4">H104</text>
<text x="221" y="250.4">H105</text>
<text x="231.1" y="250.4">H106</text>
<text x="241.3" y="250.4">H107</text>
<text x="251.5" y="250.4">H108</text>
<text x="80" y="256.7">U101</text>
<text x="157.5" y="252.9">M3</text>
<text x="167.6" y="252.9">M3</text>
<text x="177.8" y="252.9">M3</text>
<text x="188" y="252.9">M3</text>
<text x="221" y="252.9">M3</text>
<text x="231.1" y="252.9">M3</text>
<text x="241.3" y="252.9">M3</text>
<text x="251.5" y="252.9">M3</text>
<text x="80" y="259.3">Watch_Outline</text>
<text x="94.4" y="259.3">SS</text>
<text x="152.9" y="265">GND</text>
<text x="216.4" y="265">GND</text>
</g>
<g font-size="1.8" fill="#a90000">
<text x="67.9" y="45.5">1</text>
<text x="67.9" y="48">2</text>
<text x="67.9" y="50.5">3</text>
<text x="67.9" y="53.1">4</text>
<text x="313.7" y="53.1">1</text>
<text x="322.5" y="53.1">2</text>
<text x="67.9" y="55.6">5</text>
<text x="67.9" y="58.2">6</text>
<text x="313.7" y="55.6">3</text>
<text x="313.7" y="58.2">5</text>
<text x="322.5" y="55.6">4</text>
<text x="322.5" y="58.2">6</text>
<text x="67.9" y="60.7">7</text>
<text x="67.9" y="63.2">8</text>
<text x="67.9" y="65.8">9</text>
<text x="169.9" y="62.9" transform="rotate(-90 169.9 62.9)">3</text>
<text x="225.8" y="62.9" transform="rotate(-90 225.8 62.9)">3</text>
<text x="67.3" y="68.3">10</text>
<text x="67.3" y="70.9">11</text>
<text x="175.9" y="70.9">1</text>
<text x="231.7" y="70.9">1</text>
<text x="67.3" y="73.4">12</text>
<text x="67.3" y="75.9">13</text>
<text x="169.9" y="75.6" transform="rotate(-90 169.9 75.6)">2</text>
<text x="225.8" y="75.6" transform="rotate(-90 225.8 75.6)">2</text>
<text x="67.3" y="78.5">14</text>
<text x="67.9" y="116.6">1</text>
<text x="67.9" y="119.1">2</text>
<text x="169.9" y="118.8" transform="rotate(-90 169.9 118.8)">3</text>
<text x="225.8" y="118.8" transform="rotate(-90 225.8 118.8)">3</text>
<text x="331.4" y="114">1</text>
<text x="331.4" y="116.6">3</text>
<text x="331.4" y="119.1">5</text>
<text x="340.3" y="114">2</text>
<text x="340.3" y="116.6">4</text>
<text x="340.3" y="119.1">6</text>
<text x="67.9" y="121.7">3</text>
<text x="67.9" y="124.2">4</text>
<text x="331.4" y="121.7">7</text>
<text x="331.4" y="124.2">9</text>
<text x="339.7" y="124.2">10</text>
<text x="340.3" y="121.7">8</text>
<text x="67.9" y="126.7">5</text>
<text x="67.9" y="129.3">6</text>
<text x="67.9" y="131.8">7</text>
<text x="169.9" y="131.5" transform="rotate(-90 169.9 131.5)">2</text>
<text x="225.8" y="131.5" transform="rotate(-90 225.8 131.5)">2</text>
<text x="231.7" y="126.7">1</text>
<text x="67.9" y="134.4">8</text>
<text x="67.9" y="136.9">9</text>
<text x="67.3" y="139.4">10</text>
<text x="94.6" y="184.8">2</text>
<text x="102.2" y="182.2">1</text>
<text x="186" y="182.6">1</text>
<text x="186" y="180.1">1</text>
<text x="193.6" y="182.6">2</text>
<text x="193.6" y="180.1">2</text>
<text x="102.2" y="187.3">3</text>
<text x="186" y="208">1</text>
<text x="186" y="205.5">1</text>
<text x="193.6" y="208">2</text>
<text x="193.6" y="205.5">2</text>
</g>
<g font-size="1.8" fill="#0f0f0f">
<text x="76.2" y="53">STM32_SWDIO</text>
<text x="170.2" y="53">LED_3V3_K</text>
<text x="172.7" y="50.9">GREEN</text>
<text x="226.1" y="53">LED_1V8_K</text>
<text x="228.6" y="50.9">GREEN</text>
<text x="327.7" y="53">RF</text>
<text x="76.2" y="58.1">STM32_SWCLK</text>
<text x="172.7" y="58.6">2k2</text>
<text x="228.6" y="58.6">2k2</text>
<text x="327.7" y="58.1">RF_IN</text>
<text x="327.7" y="55.5">SIGNAL_ENVELOPE</text>
<text x="76.2" y="63.2">STM32_SWO</text>
<text x="170.2" y="60.6">LED_3V3_D</text>
<text x="226.1" y="60.6">LED_1V8_D</text>
<text x="76.2" y="75.9">STM32_VCP_RX</text>
<text x="76.2" y="73.3">STM32_RST</text>
<text x="76.2" y="78.4">STM32_VCP_TX</text>
<text x="264.2" y="98.7">LED_VBUS_K</text>
<text x="266.7" y="96.6">GREEN</text>
<text x="172.7" y="106.8">GREEN</text>
<text x="228.6" y="106.8">GREEN</text>
<text x="170.2" y="108.9">LED_STM32_K</text>
<text x="226.1" y="108.9">LED_1V2_K</text>
<text x="76.2" y="119">NRF_SWDIO</text>
<text x="170.2" y="116.5">LED_STM32_D</text>
<text x="172.7" y="114.5">2k2</text>
<text x="226.1" y="116.5">LED_1V2_D</text>
<text x="228.6" y="114.5">2k2</text>
<text x="76.2" y="124.1">NRF_SWCLK</text>
<text x="175.9" y="126.7">1 LED_STM32</text>
<text x="76.2" y="139.4">NRF_RST</text>
<text x="88.9" y="182.5">VIN</text>
<text x="88.9" y="190.2">CC1</text>
<text x="88.9" y="192.7">CC2</text>
<text x="170.2" y="205.4">NRF_RST</text>
</g>
<text font-size="1.8" fill="#009600" x="170.2" y="180">STM32_RST</text>
<g font-size="1.4" fill="#006464">
<text x="76.2" y="183.6">VBUS</text>
<text x="76.2" y="186.1">VBUS</text>
<text x="77.1" y="191.2">CC1</text>
<text x="77.1" y="193.7">CC2</text>
<text x="62" y="203.9">SHIELD</text>
<text x="62" y="201.4">SHIELD</text>
<text x="62" y="198.8">SHIELD</text>
<text x="77" y="198.8">DN1</text>
<text x="77" y="201.4">DN2</text>
<text x="77.1" y="203.9">DP1</text>
<text x="62" y="206.4">SHIELD</text>
<text x="77.1" y="206.4">DP2</text>
<text x="62" y="211.5">GND</text>
<text x="62" y="214.1">GND</text>
<text x="76.1" y="211.5">SBU1</text>
<text x="76.1" y="214.1">SBU2</text>
</g>
<g font-size="1.4" fill="#a90000">
<text x="81.4" y="185.2">A4_B9</text>
<text x="81.4" y="182.6">B4_A9</text>
<text x="82.8" y="190.2">A5</text>
<text x="57.4" y="197.9">S1</text>
<text x="82.7" y="192.8">B5</text>
<text x="82.8" y="197.9">A7</text>
<text x="57.4" y="202.9">S3</text>
<text x="57.4" y="200.4">S4</text>
<text x="82.7" y="200.4">B7</text>
<text x="82.8" y="202.9">A6</text>
<text x="57.4" y="205.5">S2</text>
<text x="82.7" y="205.5">B6</text>
<text x="55.5" y="210.6">A1_B12</text>
<text x="55.5" y="213.1">B1_A12</text>
<text x="82.7" y="213.1">B8</text>
<text x="82.8" y="210.6">A8</text>
</g>
</svg>
